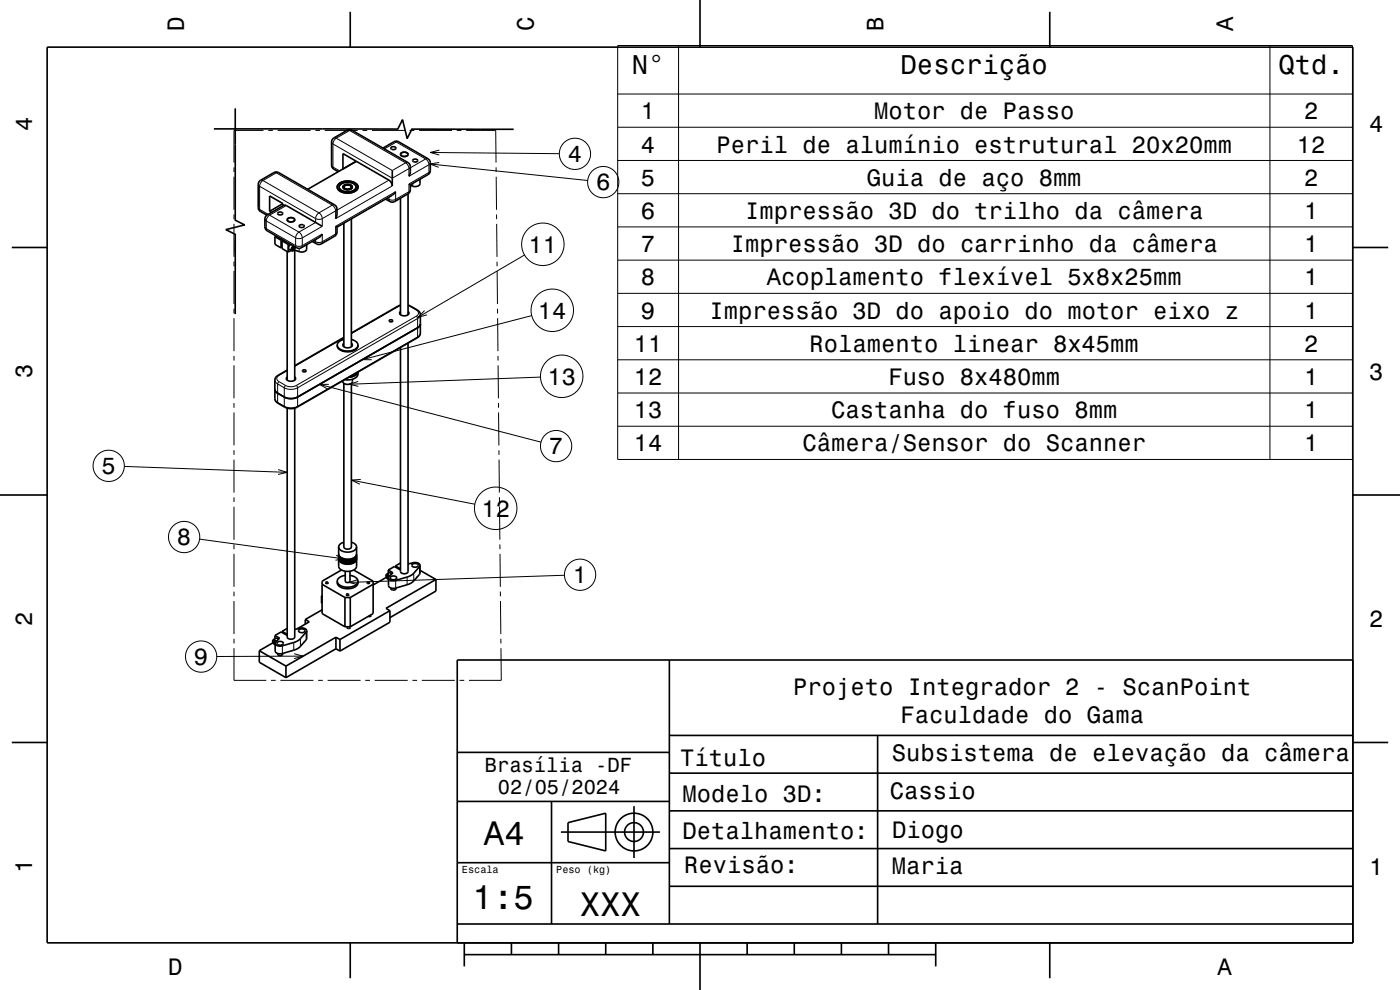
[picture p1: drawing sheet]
<svg xmlns="http://www.w3.org/2000/svg" width="297mm" height="210mm" viewBox="0 0 297 210" stroke-linecap="round" stroke-linejoin="round" font-family="sans-serif">
<g fill="none" stroke="#000" stroke-width=".35">
<path d="M10 10h277v190h-277zM74.3 2.5v7.5M148.5 0v10M222.7 2.5v7.5M45.4 27.3l39 .1 1-2 1 4 1-2h21.6M49.9 23v23.7l2 1-4 1 2 1v16.9M71.8 36.4l-1-.5-.4-.6v-5.5l.4-.5 3.1-1.8 .8 .1 12.1 7.1a1.95 1.95 0 0 1 .2 1.7l-.2 1M71.9 39a2.96 2.96 0 0 1 4 .4 1.4 1.4 0 0 1-1.6 1.5 2.2 2.2 0 0 1-2.8-1.2zM71.9 39.7a2.08 2.08 0 0 1 3.1-.8l.4 .4 .1 .4M71.9 39.7a2.08 2.08 0 0 0 3.1 .7l.4-.3 .1-.4M71.9 39.7a1.96 1.96 0 0 0 2.7 .9 1.1 1.1 0 0 0 .9-.9M71.9 39.7a1.96 1.96 0 0 1 2.7-.9 1.14 1.14 0 0 1 .9 .9"/>
<path d="M72.7 39.7a1.15 1.15 0 0 0 2 0M72.7 39.7a1.16 1.16 0 0 1 2 0M72.7 39.7a1.15 1.15 0 0 1 2 0M72.9 39.7a.92 .92 0 0 0 1.6 0M72.9 39.7a.92 .92 0 0 1 1.6 0M81.2 31.4l2.4-1.3 .7-.1 6.7 3.9 .3 .6v1.7l-.2 .5-.3 .3-3.8 2.2M83 31.3a.51 .51 0 0 1 .6-.3 .51 .51 0 0 1 .3 .6 .52 .52 0 0 1-.6 .2 .52 .52 0 0 1-.3-.5zM83.2 36.2v3.2l-.2-.6-.4-.6-9.8-5.6v3.2l2.8-1.6-10.3 6M85 32.7a.92 .92 0 0 0 1.6 0M85 32.7a.92 .92 0 0 1 1.6 0M85 32.7a.91 .91 0 0 1 1.6 0M86.8 39l.2 .2"/>
<path d="M87 39.2v1.3l-.5 .6M87.6 33.9a.51 .51 0 0 1 .6-.2 .51 .51 0 0 1 .3 .5l-.6 .2-.3-.2zM89.1 38v1a1.37 1.37 0 0 1-2.1 .4M2.5 52.5h7.5M56.6 45.6l-1.4-.8-.4-.5v-5.5l.5-.6 3.1-1.7 .7 .1 12.1 7.1a1.95 1.95 0 0 1 .3 1.7l-.3 1M57.2 44.8l.4 .3M58.3 50.2v1.6l1.3 .8M58.3 50.2l1.3 .8M58.4 49.9v.3M58.6 50l-.3 .2M59 45.1l.4-.1 .5 .1a.54 .54 0 0 1-.4 .5 .54 .54 0 0 1-.6-.4zM59.6 51v1.6"/>
<path d="M59.8 51.1v1.6l1.3 .8M59.8 51.1l1.3 .7M59.8 52.5l-.2 .1M59.9 50.8l-.3 .2M60 43.2v.5M60 43.2l-2.8 1.6M60 43.2l-2.8-1.6v3.2M60.1 50.9l-.3 .2M60.9 53.4v27.2M61 46.4a.82 .82 0 0 1 .9-.3 .82 .82 0 0 1 .6 .7 .9 .9 0 0 1-1.6-.3zM61.1 51.8v1.7M61.4 51.7l-.3 .1"/>
<path d="M61.7 51.9l-.3 .2-.2 .5 .1 .3 .6 .3M61.7 53.1l-.6 .4M62.1 52.7l.2 .2M62.1 52.7l-.2 .1M62.2 52.4l-.1 .3M62.2 52.4l.3 .1M62.3 52.2l-.5 .5 .1 .5M62.5 52.5l-.2-.2-.3 .2-.1 .4 .1 .2 .3-.2M62.5 52.5l-.2 .4M62.5 53v27.6M62.6 52.4l-.2 .6-.5 .2M63.5 47.8l.4-.2 .6 .2a.54 .54 0 0 1-.5 .5 .54 .54 0 0 1-.5-.4z"/>
<path d="M65.1 51.9v1a1.14 1.14 0 0 1-1.6 .5l-1.1-.4M68.4 48l-7.8-4.5-.4 .1-3.5 2-.4 .3-.1 .5v1.7l.3 .7 6.6 3.8 .8-.1 3.8-2.1 .7-.8M71.2 48l.3 .2M71.5 48.2v1.1l-.3 .6-3.3 1.9a1.93 1.93 0 0 1-1.7-.6M72.9 47.3v26.3M74.5 46.4v27.2M83.9 40.7l-.7 .7-11.7 6.8M85 42v24.7M86.5 41.1l-3.1 1.8a1.93 1.93 0 0 1-1.6-.7M86.6 41.1v25.7M287 52.5h7.5M60.9 80a.52 .52 0 0 0-.1 .6 .52 .52 0 0 0 .6 .2 .9 .9 0 0 0 1.3-.6l-.2-.2"/>
<path d="M64.3 78.5a.48 .48 0 0 1 .6 .2l-.4 .2-.3-.2zM71.5 73.2a1.71 1.71 0 0 0 2 1.4h1a1.43 1.43 0 0 0 1.4-1.4M71.5 73.2a2.28 2.28 0 0 0 3 1.2 1.56 1.56 0 0 0 1.4-1.2M72.9 72.8a.52 .52 0 0 0-.1 .7 .52 .52 0 0 0 .6 .2 .94 .94 0 0 0 1.3-.6l-.2-.3M72.9 72a1.54 1.54 0 0 0-1.4 1.2M72.9 71.6l-10.4 6M74.5 72h.2a1.44 1.44 0 0 1 1.2 1.2M82.6 67.9l.5-.1 .2 .3-.4 .2-.3-.2zM85 66.1a.52 .52 0 0 0-.2 .6 .52 .52 0 0 0 .6 .3 .9 .9 0 0 0 1.3-.7l-.1-.2M85 66.4l-.2 .2M85 64.7l-10.5 5.9M85 66.7v.1"/>
<path d="M86.6 66.4l.1 .2M86.6 64.7l2.1 1.2 .4 .5 .1 4.3-.4 .7-25.7 15a2.87 2.87 0 0 1-2.7 0l-1.6-1-.4-.5-.1-4.3 .1-.5 .4-.4 2.1-1.2M86.6 72.8v48.4a.92 .92 0 0 1-1.6 0v-47.5M89.2 68.7l-.2 .5-.4 .3-25.6 14.8-1.1 .3-1.2-.2-2-1.1-.4-.7M60.9 80.3l-.1 .2M60.9 86.6v48.5a.92 .92 0 0 0 1.6 0v-48.5M62.5 80.3l.2 .2M72.9 81.3v34.7a.92 .92 0 0 0 1.6 0v-34.7M74.1 80l.4-.1a1.74 1.74 0 0 0 1.4-1 1.59 1.59 0 0 1-1.8 1.7l-1-.1M74.8 80.4a1.06 1.06 0 0 1-.6 1.1 1.06 1.06 0 0 1-1.2-.2l-.2-.2-.1-.3M0 105h10M71.8 116a2.17 2.17 0 0 0 3.1 .9l.5-.3 .2-.6"/>
<path d="M71.8 117.6a1.67 1.67 0 0 0 2.2 1.3 1.57 1.57 0 0 0 1.6-1.1M71.8 117.6a2.17 2.17 0 0 0 3.1 .9l.5-.3 .2-.6M71.8 116v1.5a2.17 2.17 0 0 0 3.1 .9l.6-.5 .1-.4M71.8 117.9a2.13 2.13 0 0 0 2.9 .9 1.16 1.16 0 0 0 .9-.9M71.8 117.9a1.67 1.67 0 0 0 2.2 1.2 1.58 1.58 0 0 0 1.6-1.1M71.8 118.1a2.17 2.17 0 0 0 3.1 .9l.6-.5 .1-.4M71.8 118.1a1.67 1.67 0 0 0 2.2 1.3 1.57 1.57 0 0 0 1.6-1.1M71.8 118.5a2.17 2.17 0 0 0 3.1 .9l.5-.3 .2-.6M71.8 118.3a2.13 2.13 0 0 0 2.9 1 1.16 1.16 0 0 0 .9-1M71.8 118.6a2.17 2.17 0 0 0 3.1 .9l.6-.5 .1-.4M71.8 118.3v.2M71.8 117.6h.1"/>
<path d="M71.8 117.8v.1M71.8 118.1h.1M71.8 118.3h.1M71.8 118.6h.1M72.9 115a1.27 1.27 0 0 0-1.1 1M74.5 115a1.3 1.3 0 0 1 1.1 1M75.6 116v4.1a2.16 2.16 0 0 1-3 .9l-.5-.3-.2-.4-.1-1.7M85 119.4l-1.1 .6M86.6 119.6l1-.2a1.2 1.2 0 0 1 1.5 .5M87.5 119.7a.73 .73 0 0 1 1.2 .3 .78 .78 0 0 1-1.3-.2zM89.1 119.9l-1.3 1.7-.6 .5-3.3 1a1.21 1.21 0 0 1-1.5-.5M89.1 119.9v1.8l-1.5 1.7-.8 .5-2.9 .8"/>
<path d="M287 105h10M55 138l5.7 3.3M55 138v2.5l5.7 3.2M57.9 136.3l-2.9 1.7M58 135.7l-.1 .5 .5 .6M58 135.7h.3l.3 .4M58 136.1l.1 .3M58 136.1l.1-.2 .4 .3M58.1 136.4l.3 .2M58.2 135.9l-.2 .2M58.3 136l.1 .3M58.3 134.8l1 .6-.9 1.1"/>
<path d="M58.3 134.8v.7M58.4 136.3h.1M58.4 136.3l-.3 .1M58.9 136.2a.74 .74 0 0 1 1.2 .3 .73 .73 0 0 1-.7 .4 .73 .73 0 0 1-.6-.6zM58.9 138.6a.51 .51 0 0 0 .5 .5 .51 .51 0 0 0 .5-.5M59.1 135.6l-.5-.2-.6 .3M59.8 133.9l1.1 .6M59.8 133.9v.3M60.9 133.3l-1.1 .6M60.9 134.8l-1.3-.8-1.3 .8M62.5 133.5l1.1-.2a1.19 1.19 0 0 1 1.5 .5M63.4 133.6a.73 .73 0 0 1 1.3 .3 .78 .78 0 0 1-1.4-.2z"/>
<path d="M64.8 131.4l.8 .5-2.6 1.5M64.8 131.4v1M65.1 133.8l-1.4 1.7-.6 .4-3.2 1.1a1.21 1.21 0 0 1-1.5-.5M65.1 133.8l-.1 1.8-1.4 1.6-1.1 .7-2.6 .7a1.21 1.21 0 0 1-1.5-.5v-1.6M68.2 126.4v1.5l.1 .1M68.2 126.4l.1 .1M68.3 129.4l-3.5 2M68.3 123.9l4.9 2.8M68.3 126.3l-.1 .1M69.1 123.5l.6 .1-.6 .1zM71.3 135.2l-10.6 6.1M71.3 135.2l.8 .5"/>
<path d="M71.3 135.2v2.4M71.3 137.6l-10.6 6.1M71.3 137.6l.8 .5M71.5 123.3a1.68 1.68 0 0 0 2 1.6l1-.1a1.43 1.43 0 0 0 1.4-1.5M71.5 123.3a2.28 2.28 0 0 0 3 1.2 1.56 1.56 0 0 0 1.4-1.2M72.1 135.7v2.4M72.4 120.9l-4.1 2.4v6.9l4.9 2.8M73.2 126.7h1.1M73.2 126.7v6.3M73.2 133h1.1M73.2 122.1h-.4a1.42 1.42 0 0 0-1.3 1.2M73.2 121.2v2.1l.5 .3 .5-.3v-2.1"/>
<path d="M73.5 126l.5 .1-.3 .2-.3-.2zM73.8 133l-.2 .1a.4 .4 0 0 0 .7 0l-.1-.1M74.2 122.1h.5a1.44 1.44 0 0 1 1.2 1.2M74.3 126.7v6.3M75 120.9l4.2 2.4v6.9l-4.9 2.8M77.9 123.5l.5 .1-.5 .1zM78.6 130.5l.1 .2h-.6M79.2 123.9l-4.9 2.8M82 122.5l-2.8 1.6M82 121.8l-.1 .5 .5 .6M82 121.8l.3 .1 .3 .3M82 122.2l.2 .4"/>
<path d="M82 122.2l.2-.2 .3 .3M82.2 122.6l.2 .1M82.3 122l-.3 .2M82.3 122.1l.1 .3M82.4 120.9l1 .6-1 1.1M82.4 120.9v.7M82.4 122.6v1.6a1.13 1.13 0 0 0 1.5 .5M82.4 122.4h.1M82.4 122.4l-.2 .2M82.7 129.5l-10.6 6.2M82.7 129.5v2.5l-10.6 6.1M82.9 122.3a.74 .74 0 0 1 1.2 .4 .73 .73 0 0 1-.7 .3 .73 .73 0 0 1-.6-.5z"/>
<path d="M83 124.7a.51 .51 0 0 0 .5 .5 .51 .51 0 0 0 .5-.5M83.1 121.7l-.5-.2-.6 .3M83.9 120l1.1 .7M83.9 120v.3M85 120.9l-1.3-.7-1.3 .7M89.1 121l3.4 1.9M92.5 122.9l-10.6 6.1 .8 .5M92.5 122.9v2.5l-9.8 5.6M142 140v56M287 140h-190v60M2.5 157.5h7.5M60.7 141.3v2.4"/>
<path d="M97.1 159.6h45M142 156h145M186.2 156v40M287 157.5h7.5M97 170h45M117 170v26M119 176.5h21M120.5 174.5l8-2v8l-8-2zM134.5 171v11M142 172h145M142 164h145M97 196h190"/>
<path d="M97 183h45M142 188h145M142 180h145M74.3 200v7.5M98.5 202.5h100M98.5 200v5M108.5 200v2.5M118.5 200v2.5M128.5 200v2.5M138.5 200v2.5M148.5 200v10M158.5 200v2.5"/>
<path d="M168.5 200v2.5M178.5 200v2.5M188.5 200v2.5M198.5 200v5M222.7 200v7.5"/>
<circle cx="134.5" cy="176.5" r="2"/>
<circle cx="134.5" cy="176.5" r="4"/>
</g>
<g fill="none" stroke="#000" stroke-width=".21">
<path d="M131 9.7h155.9v87.8h-155.9zM131 19.9h155.9M144 9.7v87.8M269.4 9.7v87.8M49.6 35.5v1M49.6 37.5v7M54.8 39.1l.3 .4M55.1 39.5l11.9 6.9M55.1 39.5v4.9M55.3 38.2l.5 .1M55.8 38.3l-.5 .5-.2 .7M55.8 38.3l11.9 6.9"/>
<path d="M55.9 27.7h-6.3v6.8M56.9 27.7h1M58.1 36.6l.5 .1M58.6 36.7l11.9 6.8M58.6 36.7l-2.8 1.6M58.9 27.7h7M59.1 36.6l-.5 .1M66.9 27.7h1M68.9 27.7h7M70.3 30.1l.3 .4M70.3 35l.3 .4M70.6 35.4l.2 .5"/>
<path d="M70.6 30.5l12.6 7.3 3.6-2M70.6 30.5v4.9M70.6 35.4l1.4 .9M70.8 29.3h.5M71.3 29.3l-.4 .5-.3 .7M71.3 29.3l11.9 6.9 2.8-1.7M73.7 27.6l.5 .1M74.2 27.7l11.8 6.8M74.2 27.7l-2.9 1.6M74.7 27.6l-.5 .1M76.9 27.7h1M78.9 27.7h7"/>
<path d="M82.5 38.2l-11 6.4M83.2 39.4l-12 7v-1.7M83.6 30.1h.5M84.1 30.1l6.2 3.6M84.1 30.1l-2.6 1.5M84.6 30.1h-.5M86 34.5l.6 .6 .2 .7M86.5 34.5h-.5M86.9 27.7h1M87 35.4l-.2 .4M87.6 38.9v.6M88.9 27.7h7"/>
<path d="M90.3 33.7l.5 .6 .2 .6M90.3 33.7l-3.3 1.9M90.8 33.7h-.5M91 36.6l-.2 .4M91 34.9l-4.2 2.5v-1.6M91 36.6l-4.2 2.4v1.7M91 34.9v1.7M91.2 34.8l33.5 3.5M91.3 32.3l27.4 .3M91.3 34.5l-.3 .4M91.3 36.2l-.3 .4M93.2 34.5l-2 .3 1.9 .7"/>
<path d="M93.2 31.8l-1.9 .5 1.9 .6M96.9 27.7h1M98.9 27.7h6.3v6.8M105.2 35.5l.1 1M105.3 37.5v7M131 27h155.9M131 34h155.9M49.6 45.5v1M49.6 47.5v7M49.6 55.5v1M49.6 57.5v7M49.9 51v2.6"/>
<path d="M54.8 44l.3 .4M55.1 44.4l.2 .5M55.1 44.4l1.8 1.1M56.2 46.5l.3 .4M56.2 48.1l.3 .4M56.5 48.5l.2 .5M56.5 46.9v1.6M56.5 48.5l6.2 3.6M56.5 46.9l6.2 3.6M56.7 45.6h.5M57.2 45.6l-.5 .5-.2 .8M57.2 45.6l6.2 3.6"/>
<path d="M58.5 50v.1M60.7 43.6l-3.5 2M62.7 50.5l.7 .1 .7-.1M62.7 52.1l.7 .2 .7-.2M62.7 52.1l.2 .4M62.7 50.5v1.6M63.4 49.2l-.5 .5-.2 .8M63.4 49.2l.5 .6 .2 .7M63.5 52.7v.7M64.1 52.1l-.2 .4M64.1 50.5v1.6M66.5 51l.5 .3"/>
<path d="M67 51.3l.6 .1 .8-.1M67 46.4l.6 .1 .8-.1M67 51.3l.2 .4M67 46.4v.8l-3.6 2M67 50.8v.5M67.7 45.2l.5 .5 .2 .7M67.7 45.2l-.5 .4-.2 .8M68.4 51.3l-.2 .4M68.4 46.4v1.6l-4.3 2.5M68.4 51.3v-1.7l-4.3 2.5M70.5 43.5l.5 .6 .2 .6M70.5 43.5l-2.8 1.7"/>
<path d="M71 43.5h-.5M71.2 49.6l-.2 .5M71.2 44.7l-2.8 1.7M71.2 49.6l-2.8 1.7M71.5 44.3l-.3 .4M71.5 49.2l-.3 .4M82.1 42.1l.4 .2M82.5 42.3l.7 .2 .7-.2M82.5 42.3l.2 .5M82.5 41.8v.5M83.9 42.3l-.2 .5M83.9 42.3v-1.6l-12.7 7.3v1.6"/>
<path d="M86.8 40.7l-.3 .4M86.8 40.7l-2.9 1.6M87 40.3l-.2 .4M105.3 45.5l.1 1M105.4 47.5v7M105.4 55.5l.1 1M105.5 57.5v7M111.3 54.1l-22.6 13.2M131 41.1h155.9M131 48.1h155.9M131 55.2h155.9M49.6 65.5v1"/>
<path d="M49.6 67.5v7M49.6 75.5v1M49.6 77.5v7M59 79.6h.2M59.2 79.6a.69 .69 0 0 0-.5 .7 .69 .69 0 0 0 .5 .7M60.9 78.6l-1.7 1M72.9 71.7l-10.4 6M78.6 75.3l-1.7 1h2M84.4 64.9h.2M84.6 64.9l-10.1 5.9M85 64.8l-.4 .1M86.6 64.8l.3 .1"/>
<path d="M86.9 64.9l1.4 .9M87.1 64.9h-.2M88.3 65.8a.69 .69 0 0 1 .5 .6 .69 .69 0 0 1-.5 .7M88.3 67.1l.3 .5M88.3 67.1l-25.4 14.7M88.5 65.7l-.2 .1M88.6 71.5l-.1 .2M88.6 67.6v3.9M88.6 67.6l-25.5 14.7M88.6 71.5l-25.5 14.7M89.2 66.7l-.2 .5-.4 .4M89.2 70.7l-.2 .4-.4 .4"/>
<path d="M90.1 65.9l-1.4 1.4 1.9-.5M105.5 65.5l.1 1M105.6 67.5v7M105.6 75.5l.1 1M105.7 77.5v7M112.8 67l-35.9 9.3M114.7 80l-40.6 1.5M131 62.2h155.9M131 69.3h155.9M131 76.3h155.9M26.4 98.9l34.5 1.3M49.6 85.5v1"/>
<path d="M49.6 87.5v7M49.6 95.5v1M49.6 97.5v7M58.3 80.6l.1 .4 .5 .4M58.3 84.5l.1 .5 .5 .4M58.9 85.4l.1 .1M58.9 81.4l1.4 .9M58.9 81.4v4M58.9 85.4l1.4 .8M59 99.6l1.9 .6-1.9 .4M59.2 81l-.3 .4M59.2 81l1.4 .8"/>
<path d="M60.3 82.3l1.4 .3 1.4-.3M60.3 86.2l1.4 .3 1.4-.3M60.3 86.2l.1 .2M60.3 82.3v3.9M60.6 81.8a2.52 2.52 0 0 0 2.3 0M60.6 81.8l-.3 .5M62.9 81.8l.2 .5M63.1 86.2v.2M63.1 82.3v3.9M67.8 81.5l47 12.3M69.8 81.5h-2l1.7 1M76 80.9l-1.9 .6 1.9 .5"/>
<path d="M105.7 85.5l.1 1M105.8 87.5v7M105.8 95.5l.1 1M105.9 97.5v7M131 83.4h155.9M131 90.4h155.9M42.3 114.4l30.8 4.2M49.6 105.5v1M49.6 107.5v7M49.6 115.5v1M49.6 117.5v7M71.3 117.8l1.8 .8-1.9 .2"/>
<path d="M74.5 101.8l26.2 5.2M76.5 101.7l-2 .1 1.8 .9M105.9 105.5l.1 1M106 107.5v7M106.1 115.5v1M106.1 117.5v7M49.6 125.5v1M49.6 127.5v7M49.6 135.5v1M49.6 137.5v6.8h6.9M59.9 137v1.6M62.3 136.3v1.6"/>
<path d="M62.4 138.7l1.9 .5-1.9 .5M63.7 135.5v1.6M64.3 139.2l-18.3 .1M65 134.1v1.6M75.9 123l-1.9 .5 1.9 .5M83.9 123.1v1.6M86.4 122.4v1.6M87.8 121.6v1.6M89 120.2v1.6M106.2 125.5v1M106.2 127.5v7M106.3 135.5v1"/>
<path d="M106.3 137.5v6.8h-6.8M119.7 122l-45.7 1.5M57.5 144.3h1M59.5 144.3h7M67.5 144.3h1M69.5 144.3h7M77.5 144.3h1M79.5 144.3h7M87.5 144.3h1M89.5 144.3h7M97.5 144.3h1"/>
<circle cx="122" cy="32.6" r="3.3"/>
<circle cx="128" cy="38.6" r="3.3"/>
<circle cx="115.2" cy="51.8" r="4.5"/>
<circle cx="117.2" cy="65.8" r="4.5"/>
<circle cx="119.2" cy="79.8" r="4.5"/>
<circle cx="23.1" cy="98.8" r="3.3"/>
<circle cx="118" cy="94.6" r="3.3"/>
<circle cx="39.1" cy="113.9" r="3.3"/>
<circle cx="105.2" cy="107.8" r="4.5"/>
<circle cx="42.7" cy="139.3" r="3.3"/>
<circle cx="123.1" cy="121.9" r="3.3"/>
</g>
<g font-size="7.2">
<text x="102.7" y="179.3">A4</text>
<text x="100.3" y="192.9">1:5</text>
<text x="123" y="194.3">XXX</text>
</g>
<g font-size="5.8">
<text x="134" y="15.7">N°</text>
<text x="191.1" y="15.7">Descrição</text>
<text x="271.2" y="15.7">Qtd.</text>
</g>
<g font-size="5">
<text x="39" y="6.5" transform="rotate(-90 39 6.5)">D</text>
<text x="113.2" y="6.5" transform="rotate(-90 113.2 6.5)">C</text>
<text x="187.4" y="6.5" transform="rotate(-90 187.4 6.5)">B</text>
<text x="261.6" y="6.5" transform="rotate(-90 261.6 6.5)">A</text>
<text x="6.8" y="27.8" transform="rotate(-90 6.8 27.8)">4</text>
<text x="136" y="25.3">1</text>
<text x="185.4" y="25.3">Motor de Passo</text>
<text x="276.6" y="25.3">2</text>
<text x="290.5" y="28.1">4</text>
<text x="120.5" y="34.4">4</text>
<text x="136" y="32.3">4</text>
<text x="152" y="32.3">Peril de alumínio estrutural 20x20mm</text>
<text x="275.1" y="32.3">12</text>
<text x="126.5" y="40.4">6</text>
<text x="136" y="39.4">5</text>
<text x="183.9" y="39.4">Guia de aço 8mm</text>
<text x="276.6" y="39.4">2</text>
<text x="136" y="46.4">6</text>
<text x="158.1" y="46.4">Impressão 3D do trilho da câmera</text>
<text x="276.6" y="46.4">1</text>
<text x="112.1" y="53.6">11</text>
<text x="136" y="53.5">7</text>
<text x="155.1" y="53.5">Impressão 3D do carrinho da câmera</text>
<text x="276.6" y="53.5">1</text>
<text x="136" y="60.5">8</text>
<text x="162.7" y="60.5">Acoplamento flexível 5x8x25mm</text>
<text x="276.6" y="60.5">1</text>
<text x="114.1" y="67.6">14</text>
<text x="136" y="67.6">9</text>
<text x="150.5" y="67.6">Impressão 3D do apoio do motor eixo z</text>
<text x="276.6" y="67.6">1</text>
<text x="134.5" y="74.6">11</text>
<text x="171.8" y="74.6">Rolamento linear 8x45mm</text>
<text x="276.6" y="74.6">2</text>
<text x="6.8" y="80.3" transform="rotate(-90 6.8 80.3)">3</text>
<text x="116.1" y="81.6">13</text>
<text x="134.5" y="81.7">12</text>
<text x="188.5" y="81.7">Fuso 8x480mm</text>
<text x="276.6" y="81.7">1</text>
<text x="290.5" y="80.6">3</text>
<text x="134.5" y="88.7">13</text>
<text x="176.3" y="88.7">Castanha do fuso 8mm</text>
<text x="276.6" y="88.7">1</text>
<text x="134.5" y="95.8">14</text>
<text x="170.2" y="95.8">Câmera/Sensor do Scanner</text>
<text x="276.6" y="95.8">1</text>
<text x="21.5" y="100.6">5</text>
<text x="116.5" y="96.4">7</text>
<text x="102.1" y="109.6">12</text>
<text x="37.5" y="115.7">8</text>
<text x="121.5" y="123.7">1</text>
<text x="6.8" y="132.8" transform="rotate(-90 6.8 132.8)">2</text>
<text x="290.5" y="133.1">2</text>
<text x="41.1" y="141">9</text>
<text x="168.3" y="147.3">Projeto Integrador 2 - ScanPoint</text>
<text x="191.1" y="153.4">Faculdade do Gama</text>
<text x="189.2" y="161.4">Subsistema de elevação da câmera</text>
<text x="144.3" y="162.6">Título</text>
<text x="144.8" y="170">Modelo 3D:</text>
<text x="188.8" y="169.4">Cassio</text>
<text x="144.8" y="178">Detalhamento:</text>
<text x="189.2" y="177.7">Diogo</text>
<text x="6.8" y="185.3" transform="rotate(-90 6.8 185.3)">1</text>
<text x="145.1" y="185.2">Revisão:</text>
<text x="189.2" y="185.4">Maria</text>
<text x="290.5" y="185.6">1</text>
<text x="35.7" y="206.8">D</text>
<text x="258.3" y="206.8">A</text>
</g>
<g font-size="4.3">
<text x="102.9" y="163.8">Brasília -DF</text>
<text x="105.6" y="168.4">02/05/2024</text>
</g>
<g font-size="2.2">
<text x="98" y="185.1">Escala</text>
<text x="118" y="185.1">Peso (kg)</text>
</g>
</svg>
